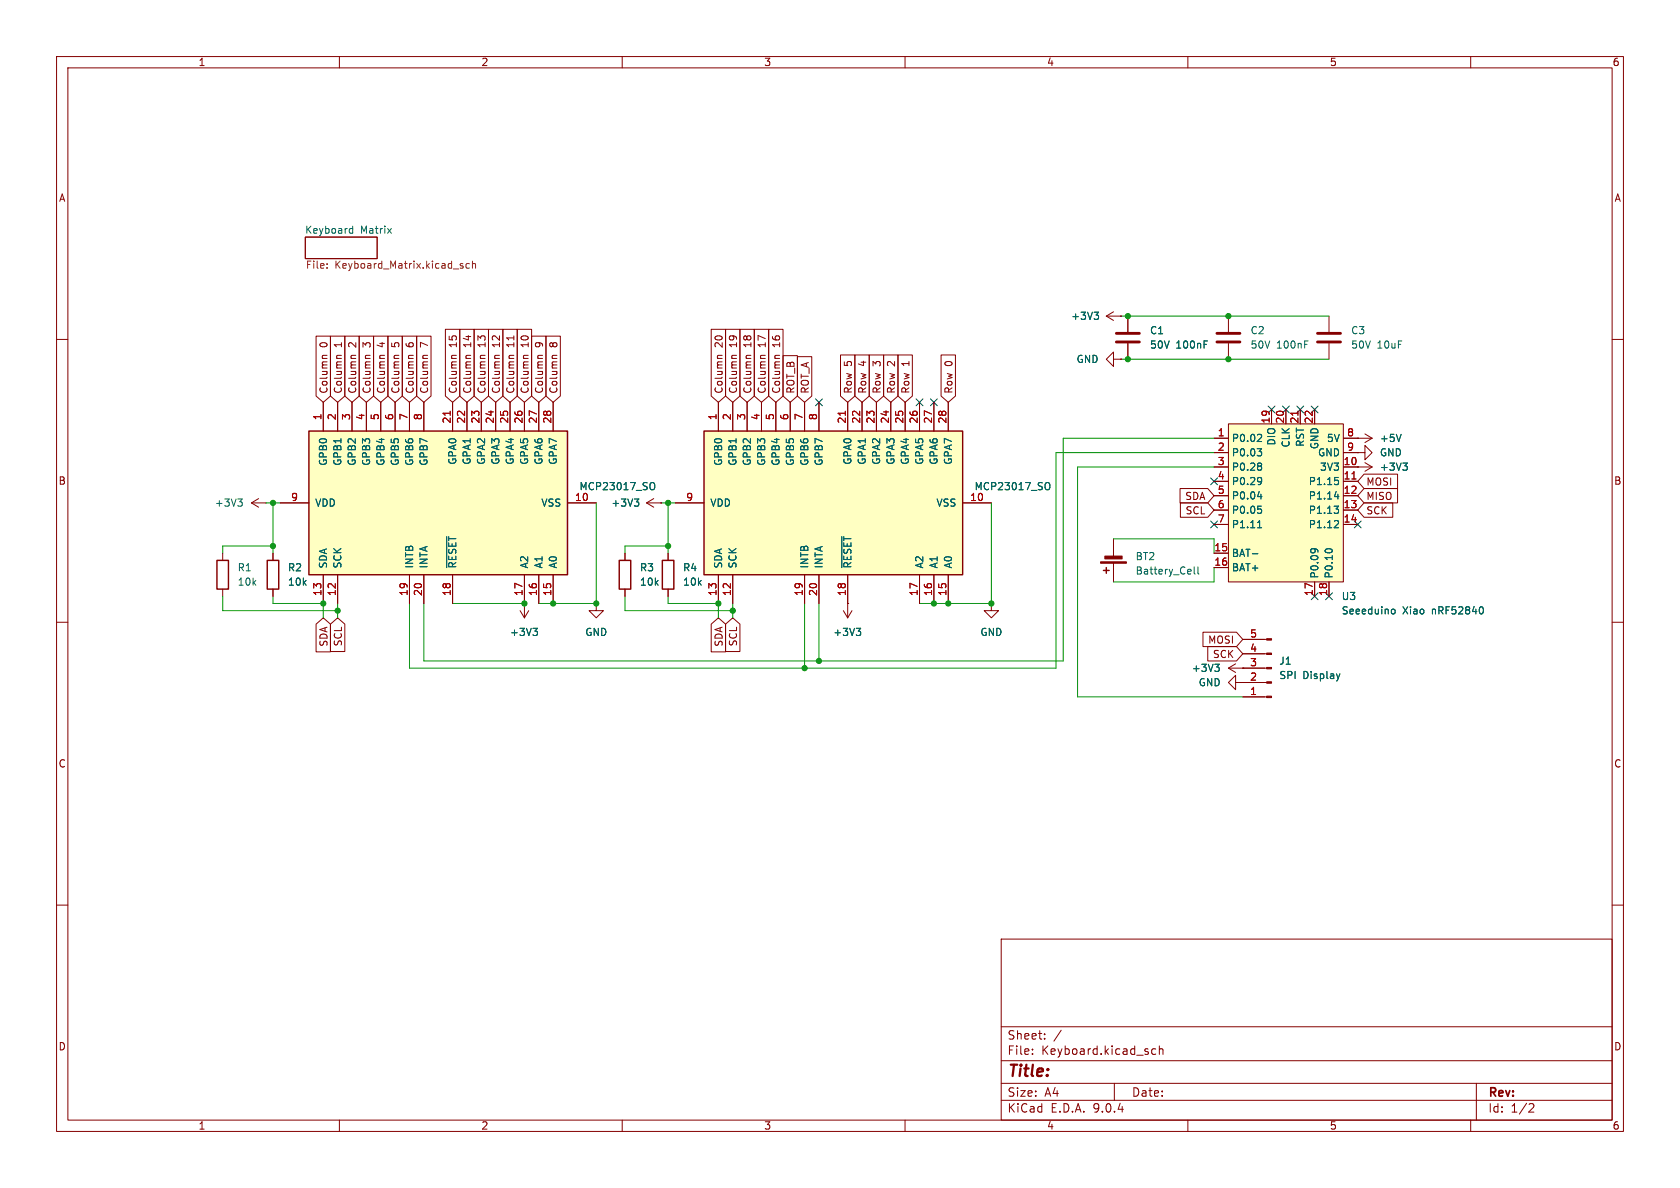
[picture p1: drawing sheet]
<svg xmlns="http://www.w3.org/2000/svg" width="297mm" height="210mm" viewBox="0 0 297 210" stroke-linecap="round" stroke-linejoin="round" font-family="sans-serif">
<g fill="none" stroke="#840000" stroke-width=".18">
<path d="M10 10h277v190h-277zM12 12h273v186h-273zM60 10v2M110 10v2M160 10v2M210 10v2M260 10v2M54 41.9h12.7v3.8h-12.7zM195.6 55.9l1.2 .7M195.6 55.9h2.5M196.8 55.1l-1.2 .8M198.1 55.9h.1"/>
<path d="M199.4 55.9v2.8M10 60h2M196.8 63.5v-1.3l-1.2 1.3 1.2 1.3v-1.3h1.3M198.1 63.5h.1M199.4 60.7v2.8M240 77.5h.1M240 77.5h2.6M241.3 76.7l1.3 .8M242.6 77.5l-1.3 .7M285 60h2M110.5 97.8v1.3M114.3 88.9l1.3 .8"/>
<path d="M114.3 88.9h2.5M115.6 88.1l-1.3 .8M116.8 88.9h.1M118.1 97.8v1.3M196.8 95.3v3.3M196.8 99.6v3.3M240 80h1.3v-1.3l1.3 1.3-1.3 1.3v-1.3M240 80h.1M240 82.6h.1M240 82.6h2.6M241.3 81.8l1.3 .8M242.6 82.6l-1.3 .7"/>
<path d="M10 110h2M91.9 108l.8 1.2M92.7 106.7h.1M92.7 106.7v2.5M93.5 108l-.8 1.2M105.4 106.7v1.3h1.3l-1.3 1.2-1.3-1.2h1.3M105.4 106.7h.1M110.5 104.1v1.3M118.1 104.1v1.3M217.2 118.1h6.7M217.2 118.1l1.2 .8M218.4 117.3l-1.2 .8"/>
<path d="M219.7 118.1h.1M219.7 115.6h4.2M219.7 113h4.2M285 110h2M218.4 120.7v-1.3l-1.2 1.3 1.2 1.2v-1.2h1.3M219.7 120.7h.1M219.7 123.2h4.2M219.7 120.7h4.2M10 160h2M177 166h108v32h-108zM285 160h2M60 198v2"/>
<path d="M110 198v2M160 198v2M177 194.5h108M177 191.5h108M177 187.5h108M177 181.5h108M182.5 186.3v.1M182.5 185.5v.1M184.7 183.6v.1M184.7 182.8v.1M187.6 182.1l-1.3 2M197 191.5v3"/>
<path d="M204.3 185.5l-.4-.1-.3 .3v.4l.1 .2h.6M205 185.5l.2-.1 .3 .1 .1 .9M205 184.9v1.5M210 198v2M260 198v2M261 191.5v6.5M270.5 195.1l.5 .1 .2 .3-1 1.1h1"/>
</g>
<g fill="none" stroke="#006464" stroke-width=".18">
<path d="M62.4 40v1.2M61.9 41.2h.5M61.9 40.5h.5M68.5 40.4l.7 .8M69.2 40.4l-.7 .8M193.4 55.2h.8l-.4 .5M194 55.7l.2 .2v.3l-.2 .3M247.7 76.8l-.4 1.2M112.1 88.2h.8l-.4 .5M112.7 88.7l.2 .2v.3l-.2 .3M248 81.9h.8l-.4 .4M248.5 82.3l.3 .3v.3l-.3 .2"/>
<path d="M94.2 111.1h.8l-.4 .5M94.8 111.6l.2 .2v.3l-.2 .2M211.1 100.2v1.1l.2 .2M211.8 100.2v1.1l.2 .2M214.8 117.4h.7l-.4 .5M215.3 117.9l.2 .2v.3l-.2 .3M236.9 119.1l-.3 .9"/>
</g>
<path d="M57.8 47.3v.1M57.8 46.6v.2M81.4 46.9l.4 .2 .1 .1-.2 .2h-.4M81.4 46.6h.4M83 46.6h-.4l-.2 .2 .1 .6h.5M83.5 46.7l.2-.1h.3l.1 .8M83.5 46.2v1.2" fill="none" stroke="#725600" stroke-width=".18"/>
<g fill="#840000" stroke="#840000" stroke-width=".18">
<path d="M223.9 123.1h.9v.2h-.9z"/>
<path d="M223.9 120.5h.9v.3h-.9z"/>
<path d="M223.9 118h.9v.2h-.9z"/>
<path d="M223.9 115.4h.9v.3h-.9z"/>
<path d="M223.9 112.9h.9v.3h-.9z"/>
<path d="M194.6 99.3h4.5v.3h-4.5z"/>
<path d="M195.3 98.3h3.1v.5h-3.1z"/>
</g>
<path d="M109.5 99.1h2v5h-2zM117.1 99.1h2v5h-2zM195.1 100.8h1M195.6 100.3v1" fill="none" stroke="#840000" stroke-width=".25"/>
<path d="M197.4 58.9h4M197.4 60.5h4" fill="none" stroke="#840000" stroke-width=".51"/>
<path d="M217.2 74.9h20.3v28h-20.3z" fill="#ffffc2"/>
<g fill="none" stroke="#840000" stroke-width=".18">
<path d="M217.2 55.9v2.8M234.9 55.9v2.8M214.6 77.5h2.6M217.2 74.9h20.3v28h-20.3zM217.2 60.7v2.8M224.8 72.4v2.5M227.3 72.4v2.5M229.9 72.4v2.5M232.4 72.4v2.5M234.9 60.7v2.8M237.5 77.5h2.5M44.4 88.9l1.3 .8"/>
<path d="M44.4 88.9h2.6M45.7 88.1l-1.3 .8M47 88.9h.1M214.6 80h2.6M214.6 82.6h2.6M214.6 85.1h2.6M214.6 87.6h2.6M214.6 90.2h2.6M214.6 92.7h2.6M214.6 97.8h2.6M237.5 80h2.5M237.5 82.6h2.5"/>
<path d="M237.5 85.1h2.5M237.5 87.6h2.5M237.5 90.2h2.5M237.5 92.7h2.5M214.6 100.3h2.6M232.4 102.9v2.5M234.9 102.9v2.5"/>
</g>
<g fill="none" stroke="#006464" stroke-width=".18">
<path d="M222.3 79.3h.7l-.4 .5M222.8 76.8l.2 .2v.3l-.7 .7h.7M222.8 79.8l.2 .2v.3l-.2 .3M42 88.2h.8l-.4 .5M42.6 88.7l.2 .2v.3l-.2 .3M221.4 97.9h1M222.3 87.8h.8M222.3 93.3h.7M222.4 89.5h.6M222.6 92.2l.1-.2v1.3M222.8 81.9l.2 .2-.2 .3 .2 .2v.3l-.2 .2M222.8 84.4l.2 .1a1.03 1.03 0 0 1-.2 1.1"/>
<path d="M222.8 90l.2 .2v.3l-.2 .2M222.9 87.4v.8M223 84.9l-.2 .3M231.7 97.2l.1-.1a1.03 1.03 0 0 1 1.1 .1M232.3 97l.2 .2M234.3 97.3a.79 .79 0 0 1 1.2 0M235.9 89.5h.7l-.4 .5M235.9 87.8h.8M236 84.4h.6M236.4 92l.2 .3v.3l-.7 .7h.7M236.4 84.9l.2 .2v.3l-.2 .3M236.4 90l.2 .2v.3l-.2 .2"/>
<path d="M236.5 87.4v.8M246.1 107.7h.3l.2 .2v.5l-.2 .1h-.3M261.9 107.3a.79 .79 0 0 1 0 1.2"/>
</g>
<path d="M229.5 72.7v.7M239 84.7h.7" fill="none" stroke="#a90000" stroke-width=".18"/>
<path d="M215.1 58.9h4.1M232.9 58.9h4.1M215.1 60.5h4.1M232.9 60.5h4.1" fill="none" stroke="#840000" stroke-width=".51"/>
<path d="M54.6 76.2h45.7v25.4h-45.7z" fill="#ffffc2"/>
<path d="M54.6 76.2h45.7v25.4h-45.7z" fill="none" stroke="#840000" stroke-width=".25"/>
<g fill="none" stroke="#840000" stroke-width=".18">
<path d="M57.1 71.1v5.1M59.7 71.1v5.1M62.2 71.1v5.1M64.8 71.1v5.1M67.3 71.1v5.1M69.8 71.1v5.1M72.4 71.1v5.1M74.9 71.1v5.1M80 71.1v5.1M82.5 71.1v5.1M85.1 71.1v5.1M87.6 71.1v5.1"/>
<path d="M90.2 71.1v5.1M92.7 71.1v5.1M95.2 71.1v5.1M97.8 71.1v5.1M49.5 88.9h5.1M100.3 88.9h5.1M57.1 101.6v5.1M59.7 101.6v5.1M72.4 101.6v5.1M74.9 101.6v5.1M80 101.6v5.1M92.7 101.6v5.1"/>
<path d="M95.2 101.6v5.1M97.8 101.6v5.1"/>
</g>
<path d="M79 94.9v5.5M115.2 85.3a.43 .43 0 0 1 .6 .4v.5a.43 .43 0 0 1-.6 .4" fill="none" stroke="#006464" stroke-width=".18"/>
<path d="M79.6 72.7v.7" fill="none" stroke="#a90000" stroke-width=".18"/>
<path d="M124.5 76.2h45.7v25.4h-45.7z" fill="#ffffc2"/>
<path d="M124.5 76.2h45.7v25.4h-45.7zM38.4 99.1h2v5h-2zM47.2 99.1h2.1v5h-2.1z" fill="none" stroke="#840000" stroke-width=".25"/>
<g fill="none" stroke="#840000" stroke-width=".18">
<path d="M55.9 59.4h2.5v10.6l-1.3 1.1-1.2-1.1zM58.4 59.4h2.6v10.6l-1.3 1.1-1.3-1.1zM61 59.4h2.5v10.6l-1.3 1.1-1.2-1.1zM63.5 59.4h2.5v10.6l-1.2 1.1-1.3-1.1zM66 59.4h2.6v10.6l-1.3 1.1-1.3-1.1zM68.6 59.4h2.5v10.6l-1.3 1.1-1.2-1.1zM71.1 59.4h2.6v10.6l-1.3 1.1-1.3-1.1zM73.7 59.4h2.5v10.6l-1.3 1.1-1.2-1.1zM78.7 58.2h2.6v11.8l-1.3 1.1-1.3-1.1zM81.3 58.2h2.5v11.8l-1.3 1.1-1.2-1.1zM83.8 58.2h2.6v11.8l-1.3 1.1-1.3-1.1zM86.4 58.2h2.5v11.8l-1.3 1.1-1.2-1.1z"/>
<path d="M88.9 58.2h2.5v11.8l-1.2 1.1-1.3-1.1zM91.4 58.2h2.6v11.8l-1.3 1.1-1.3-1.1zM94 59.4h2.5v10.6l-1.3 1.1-1.2-1.1zM96.5 59.4h2.6v10.6l-1.3 1.1-1.3-1.1zM125.7 58.2h2.6v11.8l-1.3 1.1-1.3-1.1zM128.3 58.2h2.5v11.8l-1.3 1.1-1.2-1.1zM130.8 58.2h2.6v11.8l-1.3 1.1-1.3-1.1zM133.3 58.2h2.6v11.8l-1.3 1.1-1.3-1.1zM135.9 58.2h2.5v11.8l-1.2 1.1-1.3-1.1zM198.1 55.9h.1M199.4 55.9v2.8M57.1 71.1v5.1"/>
<path d="M57.8 62.8h-.6l-.2 .4M59.7 71.1v5.1M60.4 62.8h-.7l-.2 .4M62.2 71.1v5.1M62.9 62.8h-.7l-.1 .4M64.8 71.1v5.1M65.4 62.8h-.6l-.2 .4M67.3 71.1v5.1M68 62.8h-.7l-.2 .4M69.8 71.1v5.1M70.5 62.8h-.6l-.2 .4M72.4 71.1v5.1"/>
<path d="M73.1 62.8h-.7l-.2 .4M74.9 71.1v5.1M75.6 62.8h-.7l-.1 .4M80 71.1v5.1M80.7 62.8h-.7l-.2 .4M82.5 71.1v5.1M83.2 62.8h-.6l-.2 .4M85.1 71.1v5.1M85.8 62.8h-.7l-.2 .4M87.6 71.1v5.1M88.3 62.8h-.7l-.1 .4M90.2 71.1v5.1"/>
<path d="M90.8 62.8h-.6l-.2 .4M92.7 71.1v5.1M93.4 62.8h-.7l-.2 .4M95.2 71.1v5.1M95.9 62.8h-.6l-.2 .4M97.8 71.1v5.1M98.5 62.8h-.7l-.2 .4M127 71.1v5.1M127.7 62.8h-.7l-.2 .4M129.5 71.1v5.1M130.2 62.8h-.7l-.1 .4M132.1 71.1v5.1"/>
<path d="M132.8 62.8h-.7l-.2 .4M134.6 71.1v5.1M135.3 62.8h-.7l-.2 .4M137.2 71.1v5.1M137.8 62.8h-.6l-.2 .4M138.4 62.9h2.6v7.1l-1.3 1.1-1.3-1.1zM139.7 71.1v5.1M141 63.1h2.5v6.9l-1.3 1.1-1.2-1.1zM142.2 71.1v5.1M144.8 71.1v5.1M148.6 62.7h2.5v7.3l-1.2 1.1-1.3-1.1zM149.9 71.1v5.1"/>
<path d="M151.1 62.7h2.6v7.3l-1.3 1.1-1.3-1.1zM152.4 71.1v5.1M153.7 62.7h2.5v7.3l-1.3 1.1-1.2-1.1zM154.9 71.1v5.1M156.2 62.7h2.6v7.3l-1.3 1.1-1.3-1.1zM157.5 71.1v5.1M158.7 62.7h2.6v7.3l-1.3 1.1-1.3-1.1zM160 71.1v5.1M162.6 71.1v5.1M165.1 71.1v5.1M166.4 62.7h2.5v7.3l-1.3 1.1-1.2-1.1zM167.6 71.1v5.1"/>
<path d="M198.1 63.5h.1M199.4 60.7v2.8M214.6 77.5h2.6M224.8 72.4v2.5M227.3 72.4v2.5M229.9 72.4v2.5M232.4 72.4v2.5M237.5 77.5h2.5M240 77.5h.1M39.4 97.8v1.3M48.3 97.8v1.3M49.5 88.9h5.1"/>
<path d="M100.3 88.9h5.1M110.5 97.8v1.3M116.8 88.9h.1M118.1 97.8v1.3M119.4 88.9h5.1M170.2 88.9h5.1M208.6 86.4h4.9l1.1 1.2-1.1 1.3h-4.9zM208.7 88.9h4.8l1.1 1.3-1.1 1.2h-4.8zM214.6 80h2.6M214.6 82.6h2.6M214.6 85.1h2.6M214.6 87.6h2.6"/>
<path d="M214.6 90.2h2.6M214.6 92.7h2.6M214.6 97.8h2.6M237.5 80h2.5M237.5 82.6h2.5M237.5 85.1h2.5M237.5 87.6h2.5M237.5 90.2h2.5M237.5 92.7h2.5M240 82.6h.1M240 80h.1M241.1 83.8h6v2.6h-6l-1.1-1.3z"/>
<path d="M241.1 88.9h5.1v2.5h-5.1l-1.1-1.2zM241.1 86.4h6v2.5h-6l-1.1-1.3zM39.4 104.1v1.3M48.3 104.1v1.3M55.9 110.3l1.2-1.1 1.3 1.1v4.9h-2.5zM57.1 101.6v5.1M58.4 110.3l1.3-1.1 1.3 1.1v4.9h-2.6zM59.7 101.6v5.1M72.4 101.6v5.1M74.9 101.6v5.1M80 101.6v5.1M92.7 106.7h.1"/>
<path d="M92.7 101.6v5.1M95.2 101.6v5.1M97.8 101.6v5.1M105.4 106.7h.1M110.5 104.1v1.3M118.1 104.1v1.3M125.7 110.3l1.3-1.1 1.3 1.1v4.9h-2.6zM127 101.6v5.1M128.3 110.3l1.2-1.1 1.3 1.1v4.9h-2.5zM129.5 101.6v5.1M142.2 101.6v5.1M144.8 101.6v5.1"/>
<path d="M149.1 108l.8 1.2M149.9 106.7h.1M149.9 101.6v7.6M150.6 108l-.7 1.2M162.6 101.6v5.1M165.1 101.6v5.1M167.6 101.6v5.1M175.3 106.7v1.3h1.2l-1.2 1.2-1.3-1.2h1.3M175.3 106.7h.1M212.7 111.8h5.9l1.1 1.2-1.1 1.3h-5.9zM213.5 114.3h5.1l1.1 1.3-1.1 1.2h-5.1zM214.6 100.3h2.6"/>
<path d="M219.7 118.1h.1M219.7 118.1h3.8M219.7 115.6h3.8M219.7 113h3.8M232.4 102.9v2.5M234.9 102.9v2.5M219.7 120.7h.1M219.7 123.2h3.8M219.7 120.7h3.8"/>
</g>
<g fill="none" stroke="#006464" stroke-width=".18">
<path d="M193.4 55.2h.8l-.4 .5M194 55.7l.2 .2v.3l-.2 .3M222.3 79.3h.7l-.4 .5M222.8 76.8l.2 .2v.3l-.7 .7h.7M222.8 79.8l.2 .2v.3l-.2 .3M247.7 76.8l-.4 1.2M79 94.9v5.5M112.1 88.2h.8l-.4 .5M112.7 88.7l.2 .2v.3l-.2 .3M115.2 85.3a.43 .43 0 0 1 .6 .4v.5a.43 .43 0 0 1-.6 .4M148.8 94.9v5.5M185.1 85.3a.43 .43 0 0 1 .5 .4v.5a.43 .43 0 0 1-.5 .4"/>
<path d="M221.4 97.9h1M222.3 87.8h.8M222.3 93.3h.7M222.4 89.5h.6M222.6 92.2l.1-.2v1.3M222.8 81.9l.2 .2-.2 .3 .2 .2v.3l-.2 .2M222.8 84.4l.2 .1a1.03 1.03 0 0 1-.2 1.1M222.8 90l.2 .2v.3l-.2 .2M222.9 87.4v.8M223 84.9l-.2 .3M231.7 97.2l.1-.1a1.03 1.03 0 0 1 1.1 .1M232.3 97l.2 .2"/>
<path d="M234.3 97.3a.79 .79 0 0 1 1.2 0M235.9 89.5h.7l-.4 .5M235.9 87.8h.8M236 84.4h.6M236.4 92l.2 .3v.3l-.7 .7h.7M236.4 84.9l.2 .2v.3l-.2 .3M236.4 90l.2 .2v.3l-.2 .2M236.5 87.4v.8M248 81.9h.8l-.4 .4M248.5 82.3l.3 .3v.3l-.3 .2M94.2 111.1h.8l-.4 .5M94.8 111.6l.2 .2v.3l-.2 .2"/>
<path d="M151.4 111.1h.8l-.5 .5M151.9 111.6l.3 .2v.3l-.3 .2M214.8 117.4h.7l-.4 .5M215.3 117.9l.2 .2v.3l-.2 .3M236.9 119.1l-.3 .9M246.1 107.7h.3l.2 .2v.5l-.2 .1h-.3M261.9 107.3a.79 .79 0 0 1 0 1.2"/>
</g>
<path d="M79.6 72.7v.7M149.4 72.7v.7M229.5 72.7v.7M239 84.7h.7" fill="none" stroke="#a90000" stroke-width=".18"/>
<g fill="none" stroke="#009600" stroke-width=".18">
<path d="M198.1 55.9h36.8M198.1 63.5h36.8M214.6 77.5h-26.6v39.3h-113.1v-10.1M47 88.9h2.5M48.3 88.9v8.9M48.3 96.5h-8.9v1.3M105.4 88.9v17.8h-10.2M116.8 88.9h2.6M118.1 96.5h-7.6v1.3M118.1 88.9v8.9M175.3 88.9v17.8h-12.7M196.8 95.3h17.8v2.5"/>
<path d="M214.6 82.6h-24.1v40.6h29.2M214.6 80h-27.9v38.1h-114.3v-11.4M39.4 105.4v2.6h20.3M48.3 105.4v1.3h8.8v2.5M59.7 106.7v2.5M80 106.7h12.7M110.5 105.4v2.6h19M118.1 105.4v1.3h8.9v2.5M129.5 106.7v2.5M142.2 106.7v11.4M144.8 106.7v10.1M214.6 100.3v2.6h-17.8"/>
</g>
<g fill="none" stroke="#000084" stroke-width=".18">
<path d="M144.2 70.5l1.2 1.2M145.4 70.5l-1.2 1.2M162 70.5l1.2 1.2M163.2 70.5l-1.2 1.2M164.5 70.5l1.2 1.2M165.7 70.5l-1.2 1.2M224.2 71.8l1.2 1.2M225.4 71.8l-1.2 1.2M226.7 71.8l1.2 1.2M227.9 71.8l-1.2 1.2M229.3 71.8l1.2 1.2M230.5 71.8l-1.2 1.2"/>
<path d="M231.8 71.8l1.2 1.2M233 71.8l-1.2 1.2M214 92.1l1.2 1.2M214 84.5l1.2 1.2M215.2 84.5l-1.2 1.2M215.2 92.1l-1.2 1.2M239.4 92.1l1.2 1.2M240.6 92.1l-1.2 1.2M231.8 104.8l1.2 1.2M233 104.8l-1.2 1.2M234.3 104.8l1.3 1.2M235.6 104.8l-1.3 1.2"/>
</g>
<g fill="#009600" stroke="#009600" stroke-width=".18">
<circle cx="129.5" cy="108" r=".46"/>
<circle cx="144.8" cy="116.8" r=".46"/>
<circle cx="142.2" cy="118.1" r=".46"/>
<circle cx="118.1" cy="88.9" r=".46"/>
<circle cx="118.1" cy="96.5" r=".46"/>
<circle cx="127" cy="106.7" r=".46"/>
<circle cx="199.4" cy="55.9" r=".46"/>
<circle cx="217.2" cy="55.9" r=".46"/>
<circle cx="217.2" cy="63.5" r=".46"/>
<circle cx="48.3" cy="88.9" r=".46"/>
<circle cx="48.3" cy="96.5" r=".46"/>
<circle cx="59.7" cy="108" r=".46"/>
<circle cx="97.8" cy="106.7" r=".46"/>
<circle cx="105.4" cy="106.7" r=".46"/>
<circle cx="92.7" cy="106.7" r=".46"/>
<circle cx="57.1" cy="106.7" r=".46"/>
<circle cx="199.4" cy="63.5" r=".46"/>
<circle cx="175.3" cy="106.7" r=".46"/>
<circle cx="165.1" cy="106.7" r=".46"/>
<circle cx="167.6" cy="106.7" r=".46"/>
</g>
<text font-size="2.8" fill="#840000" x="178" y="190.9">Title:</text>
<g font-size="2.1" fill="#840000">
<text x="178" y="184">Sheet:</text>
<text x="178" y="186.7">File:</text>
<text x="184.1" y="186.7">Keyboard.kicad_sch</text>
<text x="178" y="196.9">KiCad</text>
<text x="178" y="194.1">Size:</text>
<text x="184.7" y="194.1">A4</text>
<text x="185.7" y="196.9">E.D.A.</text>
<text x="193.3" y="196.9">9.0.4</text>
<text x="200" y="194.1">Date:</text>
<text x="263" y="194.3">Rev:</text>
<text x="263" y="196.9">Id:</text>
<text x="267.1" y="196.9">1/2</text>
</g>
<g font-size="1.8" fill="#840000">
<text x="35" y="11.9">1</text>
<text x="85" y="11.9">2</text>
<text x="135" y="11.9">3</text>
<text x="185" y="11.9">4</text>
<text x="235" y="11.9">5</text>
<text x="285" y="11.9">6</text>
<text x="10.3" y="35.9">A</text>
<text x="285.3" y="35.9">A</text>
<text x="58.1" y="61.4" transform="rotate(-90 58.1 61.4)">0</text>
<text x="60.6" y="61.4" transform="rotate(-90 60.6 61.4)">1</text>
<text x="63.2" y="61.4" transform="rotate(-90 63.2 61.4)">2</text>
<text x="65.7" y="61.4" transform="rotate(-90 65.7 61.4)">3</text>
<text x="68.3" y="61.4" transform="rotate(-90 68.3 61.4)">4</text>
<text x="70.8" y="61.4" transform="rotate(-90 70.8 61.4)">5</text>
<text x="73.3" y="61.4" transform="rotate(-90 73.3 61.4)">6</text>
<text x="75.9" y="61.4" transform="rotate(-90 75.9 61.4)">7</text>
<text x="81" y="61.4" transform="rotate(-90 81 61.4)">15</text>
<text x="83.5" y="61.4" transform="rotate(-90 83.5 61.4)">14</text>
<text x="86" y="61.4" transform="rotate(-90 86 61.4)">13</text>
<text x="88.6" y="61.4" transform="rotate(-90 88.6 61.4)">12</text>
<text x="91.1" y="61.4" transform="rotate(-90 91.1 61.4)">11</text>
<text x="93.7" y="61.4" transform="rotate(-90 93.7 61.4)">10</text>
<text x="96.2" y="61.4" transform="rotate(-90 96.2 61.4)">9</text>
<text x="98.7" y="61.4" transform="rotate(-90 98.7 61.4)">8</text>
<text x="128" y="61.4" transform="rotate(-90 128 61.4)">20</text>
<text x="130.5" y="61.4" transform="rotate(-90 130.5 61.4)">19</text>
<text x="133" y="61.4" transform="rotate(-90 133 61.4)">18</text>
<text x="135.6" y="61.4" transform="rotate(-90 135.6 61.4)">17</text>
<text x="138.1" y="61.4" transform="rotate(-90 138.1 61.4)">16</text>
<text x="150.8" y="64.8" transform="rotate(-90 150.8 64.8)">5</text>
<text x="153.4" y="64.8" transform="rotate(-90 153.4 64.8)">4</text>
<text x="155.9" y="64.8" transform="rotate(-90 155.9 64.8)">3</text>
<text x="158.4" y="64.8" transform="rotate(-90 158.4 64.8)">2</text>
<text x="161" y="64.8" transform="rotate(-90 161 64.8)">1</text>
<text x="168.6" y="64.8" transform="rotate(-90 168.6 64.8)">0</text>
<text x="58.1" y="69.7" transform="rotate(-90 58.1 69.7)">Column</text>
<text x="60.6" y="69.7" transform="rotate(-90 60.6 69.7)">Column</text>
<text x="63.2" y="69.7" transform="rotate(-90 63.2 69.7)">Column</text>
<text x="65.7" y="69.7" transform="rotate(-90 65.7 69.7)">Column</text>
<text x="68.3" y="69.7" transform="rotate(-90 68.3 69.7)">Column</text>
<text x="70.8" y="69.7" transform="rotate(-90 70.8 69.7)">Column</text>
<text x="73.3" y="69.7" transform="rotate(-90 73.3 69.7)">Column</text>
<text x="75.9" y="69.7" transform="rotate(-90 75.9 69.7)">Column</text>
<text x="81" y="69.7" transform="rotate(-90 81 69.7)">Column</text>
<text x="83.5" y="69.7" transform="rotate(-90 83.5 69.7)">Column</text>
<text x="86" y="69.7" transform="rotate(-90 86 69.7)">Column</text>
<text x="88.6" y="69.7" transform="rotate(-90 88.6 69.7)">Column</text>
<text x="91.1" y="69.7" transform="rotate(-90 91.1 69.7)">Column</text>
<text x="93.7" y="69.7" transform="rotate(-90 93.7 69.7)">Column</text>
<text x="96.2" y="69.7" transform="rotate(-90 96.2 69.7)">Column</text>
<text x="98.7" y="69.7" transform="rotate(-90 98.7 69.7)">Column</text>
<text x="128" y="69.7" transform="rotate(-90 128 69.7)">Column</text>
<text x="130.5" y="69.7" transform="rotate(-90 130.5 69.7)">Column</text>
<text x="133" y="69.7" transform="rotate(-90 133 69.7)">Column</text>
<text x="135.6" y="69.7" transform="rotate(-90 135.6 69.7)">Column</text>
<text x="138.1" y="69.7" transform="rotate(-90 138.1 69.7)">Column</text>
<text x="140.7" y="69.7" transform="rotate(-90 140.7 69.7)">ROT_B</text>
<text x="143.2" y="69.7" transform="rotate(-90 143.2 69.7)">ROT_A</text>
<text x="150.8" y="69.7" transform="rotate(-90 150.8 69.7)">Row</text>
<text x="153.4" y="69.7" transform="rotate(-90 153.4 69.7)">Row</text>
<text x="155.9" y="69.7" transform="rotate(-90 155.9 69.7)">Row</text>
<text x="158.4" y="69.7" transform="rotate(-90 158.4 69.7)">Row</text>
<text x="161" y="69.7" transform="rotate(-90 161 69.7)">Row</text>
<text x="168.6" y="69.7" transform="rotate(-90 168.6 69.7)">Row</text>
<text x="10.3" y="85.9">B</text>
<text x="209.4" y="88.6">SDA</text>
<text x="241.5" y="86">MOSI</text>
<text x="241.5" y="88.6">MISO</text>
<text x="285.3" y="85.9">B</text>
<text x="209.5" y="91.1">SCL</text>
<text x="241.5" y="91.1">SCK</text>
<text x="213.5" y="114">MOSI</text>
<text x="58.1" y="114.4" transform="rotate(-90 58.1 114.4)">SDA</text>
<text x="60.6" y="114.4" transform="rotate(-90 60.6 114.4)">SCL</text>
<text x="128" y="114.4" transform="rotate(-90 128 114.4)">SDA</text>
<text x="130.5" y="114.4" transform="rotate(-90 130.5 114.4)">SCL</text>
<text x="214.3" y="116.5">SCK</text>
<text x="10.3" y="135.9">C</text>
<text x="285.3" y="135.9">C</text>
<text x="10.3" y="185.9">D</text>
<text x="285.3" y="185.9">D</text>
<text x="35" y="199.9">1</text>
<text x="85" y="199.9">2</text>
<text x="135" y="199.9">3</text>
<text x="185" y="199.9">4</text>
<text x="235" y="199.9">5</text>
<text x="285" y="199.9">6</text>
</g>
<g font-size="1.8" fill="#006464">
<text x="53.8" y="41.4">Keyboard</text>
<text x="63.7" y="41.4">Matrix</text>
<text x="189.3" y="56.7">+3V3</text>
<text x="203.2" y="59.3">C1</text>
<text x="221" y="59.3">C2</text>
<text x="238.8" y="59.3">C3</text>
<text x="190.2" y="64.4">GND</text>
<text x="203.2" y="61.8">50V</text>
<text x="207.9" y="61.8">100nF</text>
<text x="221" y="61.8">50V</text>
<text x="225.7" y="61.8">100nF</text>
<text x="238.8" y="61.8">50V</text>
<text x="243.4" y="61.8">10uF</text>
<text x="58" y="82.4" transform="rotate(-90 58 82.4)">GPB0</text>
<text x="60.6" y="82.4" transform="rotate(-90 60.6 82.4)">GPB1</text>
<text x="63.1" y="82.4" transform="rotate(-90 63.1 82.4)">GPB2</text>
<text x="65.6" y="82.4" transform="rotate(-90 65.6 82.4)">GPB3</text>
<text x="68.2" y="82.4" transform="rotate(-90 68.2 82.4)">GPB4</text>
<text x="70.7" y="82.4" transform="rotate(-90 70.7 82.4)">GPB5</text>
<text x="73.3" y="82.4" transform="rotate(-90 73.3 82.4)">GPB6</text>
<text x="75.8" y="82.4" transform="rotate(-90 75.8 82.4)">GPB7</text>
<text x="80.9" y="82.3" transform="rotate(-90 80.9 82.3)">GPA0</text>
<text x="83.4" y="82.3" transform="rotate(-90 83.4 82.3)">GPA1</text>
<text x="86" y="82.3" transform="rotate(-90 86 82.3)">GPA2</text>
<text x="88.5" y="82.3" transform="rotate(-90 88.5 82.3)">GPA3</text>
<text x="91" y="82.3" transform="rotate(-90 91 82.3)">GPA4</text>
<text x="93.6" y="82.3" transform="rotate(-90 93.6 82.3)">GPA5</text>
<text x="96.1" y="82.3" transform="rotate(-90 96.1 82.3)">GPA6</text>
<text x="98.7" y="82.3" transform="rotate(-90 98.7 82.3)">GPA7</text>
<text x="127.9" y="82.4" transform="rotate(-90 127.9 82.4)">GPB0</text>
<text x="130.4" y="82.4" transform="rotate(-90 130.4 82.4)">GPB1</text>
<text x="132.9" y="82.4" transform="rotate(-90 132.9 82.4)">GPB2</text>
<text x="135.5" y="82.4" transform="rotate(-90 135.5 82.4)">GPB3</text>
<text x="138" y="82.4" transform="rotate(-90 138 82.4)">GPB4</text>
<text x="140.6" y="82.4" transform="rotate(-90 140.6 82.4)">GPB5</text>
<text x="143.1" y="82.4" transform="rotate(-90 143.1 82.4)">GPB6</text>
<text x="145.6" y="82.4" transform="rotate(-90 145.6 82.4)">GPB7</text>
<text x="150.7" y="82.3" transform="rotate(-90 150.7 82.3)">GPA0</text>
<text x="153.3" y="82.3" transform="rotate(-90 153.3 82.3)">GPA1</text>
<text x="155.8" y="82.3" transform="rotate(-90 155.8 82.3)">GPA2</text>
<text x="158.3" y="82.3" transform="rotate(-90 158.3 82.3)">GPA3</text>
<text x="160.9" y="82.3" transform="rotate(-90 160.9 82.3)">GPA4</text>
<text x="163.4" y="82.3" transform="rotate(-90 163.4 82.3)">GPA5</text>
<text x="166" y="82.3" transform="rotate(-90 166 82.3)">GPA6</text>
<text x="168.5" y="82.3" transform="rotate(-90 168.5 82.3)">GPA7</text>
<text x="217.7" y="78.3">P0.02</text>
<text x="217.7" y="80.9">P0.03</text>
<text x="217.7" y="83.4">P0.28</text>
<text x="225.7" y="78.8" transform="rotate(-90 225.7 78.8)">DIO</text>
<text x="228.2" y="79.2" transform="rotate(-90 228.2 79.2)">CLK</text>
<text x="230.7" y="79.1" transform="rotate(-90 230.7 79.1)">RST</text>
<text x="232.9" y="80.9">GND</text>
<text x="233.3" y="83.4">3V3</text>
<text x="233.3" y="79.5" transform="rotate(-90 233.3 79.5)">GND</text>
<text x="234.5" y="78.3">5V</text>
<text x="243.8" y="78.3">+5V</text>
<text x="243.8" y="80.9">GND</text>
<text x="243.8" y="83.4">+3V3</text>
<text x="37.9" y="89.8">+3V3</text>
<text x="55.6" y="89.8">VDD</text>
<text x="95.6" y="89.8">VSS</text>
<text x="102.3" y="86.9">MCP23017_SO</text>
<text x="108" y="89.8">+3V3</text>
<text x="125.5" y="89.8">VDD</text>
<text x="165.5" y="89.8">VSS</text>
<text x="172.2" y="86.9">MCP23017_SO</text>
<text x="217.7" y="86">P0.29</text>
<text x="217.7" y="88.5">P0.04</text>
<text x="231.3" y="86">P1.15</text>
<text x="231.3" y="88.5">P1.14</text>
<text x="217.7" y="91">P0.05</text>
<text x="217.7" y="93.6">P1.11</text>
<text x="231.3" y="91">P1.13</text>
<text x="231.3" y="93.6">P1.12</text>
<text x="41.9" y="101.2">R1</text>
<text x="50.8" y="101.2">R2</text>
<text x="58" y="100.6" transform="rotate(-90 58 100.6)">SDA</text>
<text x="60.6" y="100.6" transform="rotate(-90 60.6 100.6)">SCK</text>
<text x="73.3" y="100.6" transform="rotate(-90 73.3 100.6)">INTB</text>
<text x="75.8" y="100.6" transform="rotate(-90 75.8 100.6)">INTA</text>
<text x="80.9" y="100.6" transform="rotate(-90 80.9 100.6)">~{RESET}</text>
<text x="93.6" y="100.6" transform="rotate(-90 93.6 100.6)">A2</text>
<text x="96.1" y="100.6" transform="rotate(-90 96.1 100.6)">A1</text>
<text x="98.7" y="100.6" transform="rotate(-90 98.7 100.6)">A0</text>
<text x="113" y="101.2">R3</text>
<text x="120.7" y="101.2">R4</text>
<text x="127.9" y="100.6" transform="rotate(-90 127.9 100.6)">SDA</text>
<text x="130.4" y="100.6" transform="rotate(-90 130.4 100.6)">SCK</text>
<text x="143.1" y="100.6" transform="rotate(-90 143.1 100.6)">INTB</text>
<text x="145.6" y="100.6" transform="rotate(-90 145.6 100.6)">INTA</text>
<text x="150.7" y="100.6" transform="rotate(-90 150.7 100.6)">~{RESET}</text>
<text x="163.4" y="100.6" transform="rotate(-90 163.4 100.6)">A2</text>
<text x="166" y="100.6" transform="rotate(-90 166 100.6)">A1</text>
<text x="168.5" y="100.6" transform="rotate(-90 168.5 100.6)">A0</text>
<text x="200.7" y="99.2">BT2</text>
<text x="200.7" y="101.8">Battery_Cell</text>
<text x="217.7" y="98.7">BAT-</text>
<text x="217.7" y="101.2">BAT+</text>
<text x="41.9" y="103.7">10k</text>
<text x="50.8" y="103.7">10k</text>
<text x="113" y="103.7">10k</text>
<text x="120.7" y="103.7">10k</text>
<text x="233.3" y="102.4" transform="rotate(-90 233.3 102.4)">P0.09</text>
<text x="235.8" y="102.4" transform="rotate(-90 235.8 102.4)">P0.10</text>
<text x="237.1" y="106.3">U3</text>
<text x="90.1" y="112.6">+3V3</text>
<text x="103.4" y="112.6">GND</text>
<text x="147.2" y="112.6">+3V3</text>
<text x="173.2" y="112.6">GND</text>
<text x="237.1" y="108.8">Seeeduino</text>
<text x="247.9" y="108.8">Xiao</text>
<text x="253.2" y="108.8">nRF52840</text>
<text x="210.6" y="119">+3V3</text>
<text x="226.1" y="117.7">J1</text>
<text x="211.8" y="121.5">GND</text>
<text x="226.1" y="120.2">SPI</text>
<text x="230.3" y="120.2">Display</text>
</g>
<g font-size="1.8" fill="#725600">
<text x="54" y="47.8">File:</text>
<text x="59.2" y="47.8">Keyboard_Matrix.kicad_sch</text>
</g>
<g font-size="1.8" fill="#a90000">
<text x="56.9" y="74.4" transform="rotate(-90 56.9 74.4)">1</text>
<text x="59.4" y="74.4" transform="rotate(-90 59.4 74.4)">2</text>
<text x="62" y="74.4" transform="rotate(-90 62 74.4)">3</text>
<text x="64.5" y="74.4" transform="rotate(-90 64.5 74.4)">4</text>
<text x="67.1" y="74.4" transform="rotate(-90 67.1 74.4)">5</text>
<text x="69.6" y="74.4" transform="rotate(-90 69.6 74.4)">6</text>
<text x="72.1" y="74.4" transform="rotate(-90 72.1 74.4)">7</text>
<text x="74.7" y="74.4" transform="rotate(-90 74.7 74.4)">8</text>
<text x="79.8" y="75" transform="rotate(-90 79.8 75)">21</text>
<text x="82.3" y="75" transform="rotate(-90 82.3 75)">22</text>
<text x="84.8" y="75" transform="rotate(-90 84.8 75)">23</text>
<text x="87.4" y="75" transform="rotate(-90 87.4 75)">24</text>
<text x="89.9" y="75" transform="rotate(-90 89.9 75)">25</text>
<text x="92.5" y="75" transform="rotate(-90 92.5 75)">26</text>
<text x="95" y="75" transform="rotate(-90 95 75)">27</text>
<text x="97.5" y="75" transform="rotate(-90 97.5 75)">28</text>
<text x="126.7" y="74.4" transform="rotate(-90 126.7 74.4)">1</text>
<text x="129.3" y="74.4" transform="rotate(-90 129.3 74.4)">2</text>
<text x="131.8" y="74.4" transform="rotate(-90 131.8 74.4)">3</text>
<text x="134.4" y="74.4" transform="rotate(-90 134.4 74.4)">4</text>
<text x="136.9" y="74.4" transform="rotate(-90 136.9 74.4)">5</text>
<text x="139.4" y="74.4" transform="rotate(-90 139.4 74.4)">6</text>
<text x="142" y="74.4" transform="rotate(-90 142 74.4)">7</text>
<text x="144.5" y="74.4" transform="rotate(-90 144.5 74.4)">8</text>
<text x="149.6" y="75" transform="rotate(-90 149.6 75)">21</text>
<text x="152.1" y="75" transform="rotate(-90 152.1 75)">22</text>
<text x="154.7" y="75" transform="rotate(-90 154.7 75)">23</text>
<text x="157.2" y="75" transform="rotate(-90 157.2 75)">24</text>
<text x="159.8" y="75" transform="rotate(-90 159.8 75)">25</text>
<text x="162.3" y="75" transform="rotate(-90 162.3 75)">26</text>
<text x="164.8" y="75" transform="rotate(-90 164.8 75)">27</text>
<text x="167.4" y="75" transform="rotate(-90 167.4 75)">28</text>
<text x="215.2" y="77.2">1</text>
<text x="224.5" y="75" transform="rotate(-90 224.5 75)">19</text>
<text x="227.1" y="75" transform="rotate(-90 227.1 75)">20</text>
<text x="229.6" y="75" transform="rotate(-90 229.6 75)">21</text>
<text x="232.2" y="75" transform="rotate(-90 232.2 75)">22</text>
<text x="238.1" y="77.2">8</text>
<text x="215.2" y="79.8">2</text>
<text x="215.2" y="82.3">3</text>
<text x="237.4" y="82.3">10</text>
<text x="238.1" y="79.8">9</text>
<text x="51.4" y="88.6">9</text>
<text x="101.6" y="88.6">10</text>
<text x="121.2" y="88.6">9</text>
<text x="171.4" y="88.6">10</text>
<text x="215.2" y="84.8">4</text>
<text x="215.2" y="87.4">5</text>
<text x="215.2" y="89.9">6</text>
<text x="237.4" y="84.8">11</text>
<text x="237.4" y="87.4">12</text>
<text x="237.4" y="89.9">13</text>
<text x="215.2" y="92.5">7</text>
<text x="237.4" y="92.5">14</text>
<text x="214.6" y="97.5">15</text>
<text x="214.6" y="100.1">16</text>
<text x="56.9" y="105.5" transform="rotate(-90 56.9 105.5)">13</text>
<text x="59.4" y="105.5" transform="rotate(-90 59.4 105.5)">12</text>
<text x="72.1" y="105.5" transform="rotate(-90 72.1 105.5)">19</text>
<text x="74.7" y="105.5" transform="rotate(-90 74.7 105.5)">20</text>
<text x="79.8" y="105.5" transform="rotate(-90 79.8 105.5)">18</text>
<text x="92.5" y="105.5" transform="rotate(-90 92.5 105.5)">17</text>
<text x="95" y="105.5" transform="rotate(-90 95 105.5)">16</text>
<text x="97.5" y="105.5" transform="rotate(-90 97.5 105.5)">15</text>
<text x="126.7" y="105.5" transform="rotate(-90 126.7 105.5)">13</text>
<text x="129.3" y="105.5" transform="rotate(-90 129.3 105.5)">12</text>
<text x="142" y="105.5" transform="rotate(-90 142 105.5)">19</text>
<text x="144.5" y="105.5" transform="rotate(-90 144.5 105.5)">20</text>
<text x="149.6" y="105.5" transform="rotate(-90 149.6 105.5)">18</text>
<text x="162.3" y="105.5" transform="rotate(-90 162.3 105.5)">17</text>
<text x="164.8" y="105.5" transform="rotate(-90 164.8 105.5)">16</text>
<text x="167.4" y="105.5" transform="rotate(-90 167.4 105.5)">15</text>
<text x="232.2" y="105.5" transform="rotate(-90 232.2 105.5)">17</text>
<text x="234.7" y="105.5" transform="rotate(-90 234.7 105.5)">18</text>
<text x="220.9" y="112.8">5</text>
<text x="220.9" y="117.9">3</text>
<text x="220.9" y="115.3">4</text>
<text x="220.9" y="122.9">1</text>
<text x="220.9" y="120.4">2</text>
</g>
</svg>
